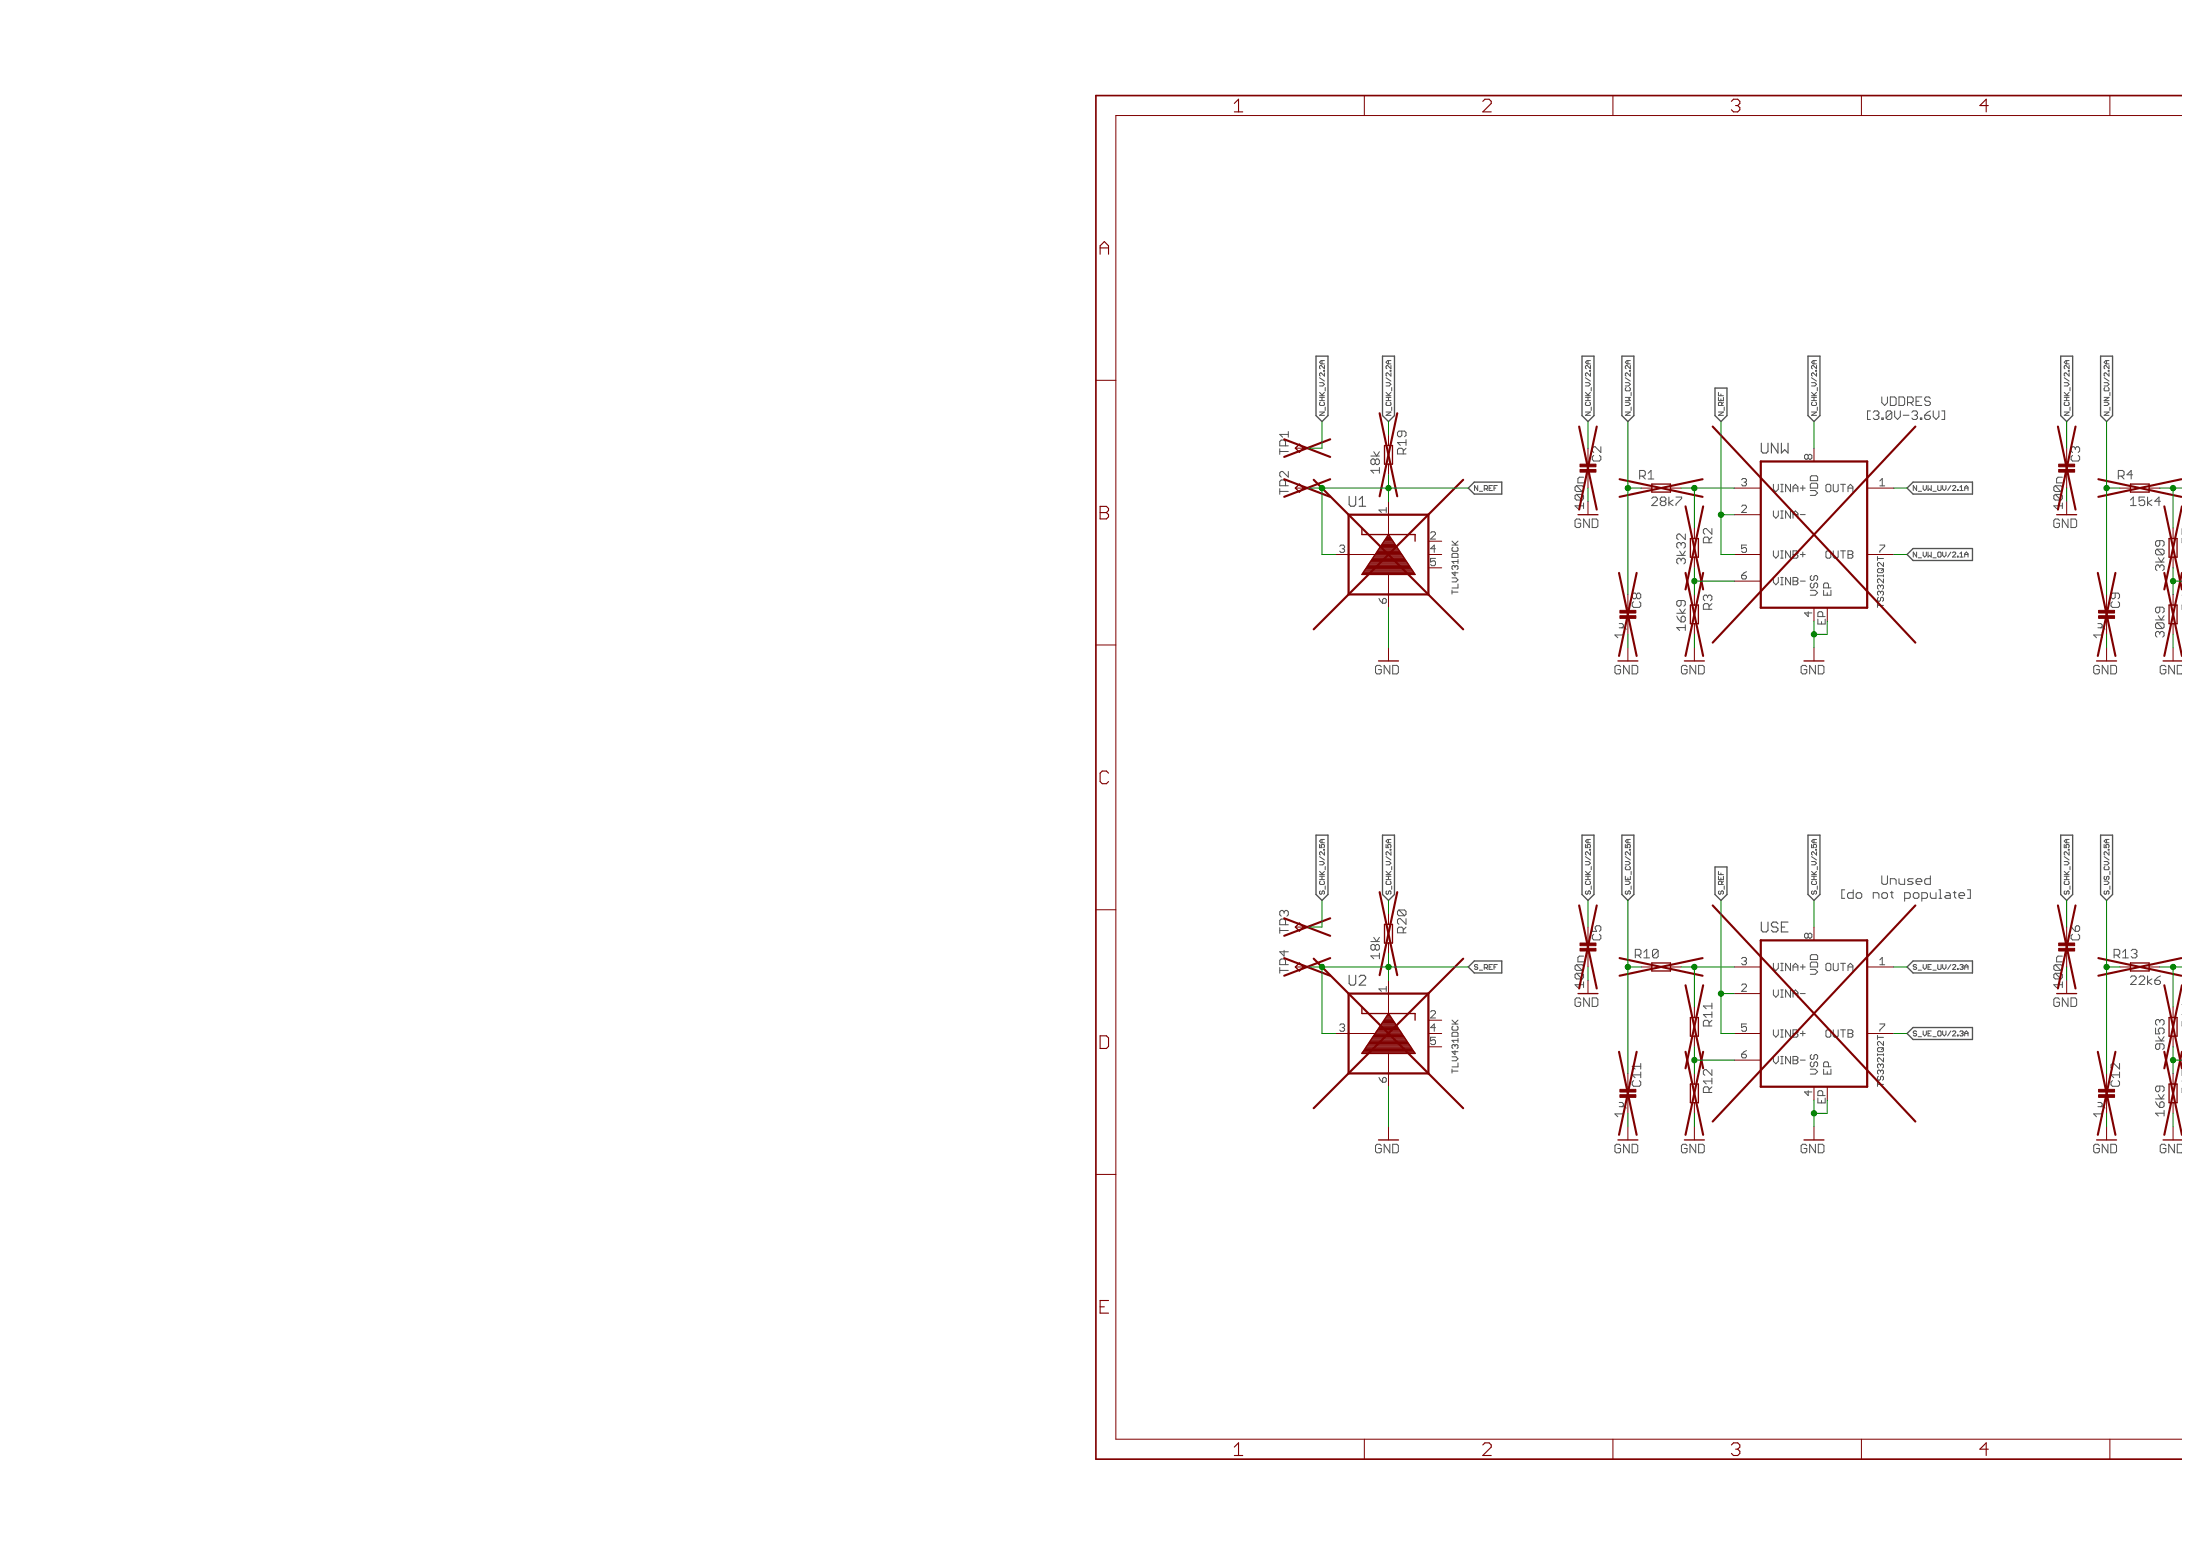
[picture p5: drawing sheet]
<svg xmlns="http://www.w3.org/2000/svg" width="420mm" height="297mm" viewBox="0 0 420 297" stroke-linecap="round" stroke-linejoin="round" font-family="sans-serif">
<g fill="none" stroke="#505050" stroke-width=".25">
<path d="M251.3 68h2.3v11.3l-1.1 1.2-1.2-1.2zM264 68h2.3v11.3l-1.1 1.2-1.2-1.2zM302.1 68h2.3v11.3l-1.1 1.2-1.2-1.2zM309.8 68h2.2v11.3l-1.1 1.2-1.1-1.2zM327.5 74.1h2.3v5.2l-1.1 1.2-1.2-1.2zM345.3 68h2.3v11.3l-1.2 1.2-1.1-1.2zM393.6 68h2.2v11.3l-1.1 1.2-1.1-1.2zM401.2 68h2.3v11.3l-1.2 1.2-1.1-1.2zM280.4 93.2l1.2-1.2h5.2v2.3h-5.2zM365.4 92h11.3v2.3h-11.3l-1.2-1.1zM364.2 105.9l1.2-1.2h11.3v2.3h-11.3zM251.3 159.4h2.3v11.4l-1.1 1.1-1.2-1.1z"/>
<path d="M264 159.4h2.3v11.4l-1.1 1.1-1.2-1.1zM302.1 159.4h2.3v11.4l-1.1 1.1-1.2-1.1zM309.8 159.4h2.2v11.4l-1.1 1.1-1.1-1.1zM345.3 159.4h2.3v11.4l-1.2 1.1-1.1-1.1zM393.6 159.4h2.2v11.4l-1.1 1.1-1.1-1.1zM401.2 159.4h2.3v11.4l-1.2 1.1-1.1-1.1zM327.5 165.5h2.3v5.3l-1.1 1.1-1.2-1.1zM281.6 183.5h5.2v2.2h-5.2l-1.2-1.1zM364.2 184.6l1.2-1.1h11.3v2.2h-11.3zM364.2 197.3l1.2-1.1h11.3v2.2h-11.3z"/>
</g>
<path d="M375.2 93.2h.7M375.5 92.7l.4 .3v.6M375.2 105.9h.7M375.5 105.4l.4 .3v.6M375.2 184.6h.7M375.2 197.3h.7M375.5 184.1l.4 .3v.7M375.5 196.8l.4 .3v.7" fill="none" stroke="#505050" stroke-width=".19"/>
<g fill="none" stroke="#800000" stroke-width=".19">
<path d="M260.6 18.2v3.9M308 18.2v3.9M355.5 18.2v3.9M402.9 18.2v3.9M416.7 22.1h-203.6v252.6h203.6M209.3 72.6h3.8M247.4 93.2h2.5M247.4 85.6h2.5M265.2 83v2M265.2 88.6v2M265.2 95.7v6.3M303.3 90.1v3.1"/>
<path d="M303.3 95.7v2.6M313.4 93.2h2.1M319 93.2h2.1M331.2 93.2h5.1M331.2 98.3h5.1M346.4 85.6v2.5M356.6 93.2h5.1M394.7 90.1v3.1M394.7 95.7v2.6M404.9 93.2h2M410.4 93.2h2.1M255 105.9h7.6"/>
<path d="M265.2 109.7v6.3M272.8 105.9h2.5M272.8 103.3h2.5M272.8 108.4h2.5M323.6 100.8v2M323.6 106.4v2M323.6 113.5v2M323.6 119.1v2M331.2 105.9h5.1M331.2 110.9h5.1M356.6 105.9h5.1M415 100.8v2"/>
<path d="M415 106.4v2M415 113.5v2M415 119.1v2M209.3 123.1h3.8M265.2 123.6v2.6M310.9 123.6v2.6M323.6 123.6v2.6M346.4 123.6v2.6M402.3 123.6v2.6M415 123.6v2.6M209.3 173.7h3.8M247.4 177h2.5"/>
<path d="M265.2 174.4v2.1M346.4 177v2.5M247.4 184.6h2.5M255 197.3h7.6M265.2 180v2.1M265.2 187.1v6.4M272.8 197.3h2.5M272.8 194.8h2.5M272.8 199.8h2.5M303.3 181.5v3.1M303.3 187.1v2.6M313.4 184.6h2.1"/>
<path d="M319 184.6h2.1M323.6 192.2v2M323.6 197.8v2M331.2 184.6h5.1M331.2 189.7h5.1M331.2 197.3h5.1M356.6 184.6h5.1M356.6 197.3h5.1M394.7 181.5v3.1M394.7 187.1v2.6M404.9 184.6h2M410.4 184.6h2.1"/>
<path d="M415 192.2v2M415 197.8v2M265.2 201.1v6.4M265.2 215.1v2.5M310.9 215.1v2.5M323.6 204.9v2M323.6 210.5v2M323.6 215.1v2.5M331.2 202.4h5.1M346.4 215.1v2.5M402.3 215.1v2.5M415 204.9v2"/>
<path d="M415 210.5v2M415 215.1v2.5M209.3 224.2h3.8M260.6 274.7v3.9M308 274.7v3.9M355.5 274.7v3.9M402.9 274.7v3.9"/>
</g>
<path d="M257.6 98.3h15.2v15.2h-15.2zM336.3 88.1h20.3v27.9h-20.3zM336.3 179.5h20.3v28h-20.3zM257.6 189.7h15.2v15.2h-15.2z" fill="none" stroke="#800000" stroke-width=".42"/>
<g fill="none" stroke="#800000" stroke-width=".4">
<path d="M263.5 78.9l3.3 15.8M266.8 78.9l-3.3 15.8M245.3 91.5l8.7 3.3M245.3 83.9l8.7 3.3M250.9 91.6l28.5 28.5M254 91.5l-8.7 3.3M254 83.9l-8.7 3.3M279.4 91.6l-28.5 28.5M301.6 81.4l3.3 15.9M304.9 81.4l-3.3 15.9M309.3 91.5l15.9 3.3M321.9 96.7l3.4 15.8"/>
<path d="M325.2 91.5l-15.9 3.3M325.3 96.7l-3.4 15.8M327.1 81.4l38.7 41.3M365.8 81.4l-38.7 41.3M393 81.4l3.4 15.9M396.4 81.4l-3.4 15.9M400.7 91.5l15.9 3.3M413.3 96.7l3.4 15.8M416.6 91.5l-15.9 3.3M416.7 96.7l-3.4 15.8M309.2 109.4l3.4 15.8M312.6 109.4l-3.4 15.8"/>
<path d="M321.9 109.4l3.4 15.8M325.3 109.4l-3.4 15.8M400.6 109.4l3.4 15.8M404 109.4l-3.4 15.8M413.3 109.4l3.4 15.8M416.7 109.4l-3.4 15.8M245.3 175.3l8.7 3.3M254 175.3l-8.7 3.3M263.5 170.3l3.3 15.9M266.8 170.3l-3.3 15.9M301.6 172.8l3.3 15.9M304.9 172.8l-3.3 15.9"/>
<path d="M327.1 172.8l38.7 41.3M365.8 172.8l-38.7 41.3M393 172.8l3.4 15.9M396.4 172.8l-3.4 15.9M245.3 182.9l8.7 3.4M250.9 183l28.5 28.6M254 182.9l-8.7 3.4M279.4 183l-28.5 28.6M309.3 182.9l15.9 3.4M321.9 188.1l3.4 15.8M325.2 182.9l-15.9 3.4M325.3 188.1l-3.4 15.8"/>
<path d="M400.7 182.9l15.9 3.4M413.3 188.1l3.4 15.8M416.6 182.9l-15.9 3.4M416.7 188.1l-3.4 15.8M309.2 200.8l3.4 15.8M312.6 200.8l-3.4 15.8M321.9 200.8l3.4 15.8M325.3 200.8l-3.4 15.8M400.6 200.8l3.4 15.8M404 200.8l-3.4 15.8M413.3 200.8l3.4 15.8M416.7 200.8l-3.4 15.8"/>
</g>
<g fill="none" stroke="#800000" stroke-width=".25">
<path d="M248.2 92.4l.7 .8-.7 .7-.8-.7zM248.2 84.8l.7 .8-.7 .7-.8-.7zM264.4 85h1.5v3.6h-1.5zM315.5 93.9v-1.5h3.5v1.5M406.9 93.9v-1.5h3.5v1.5M260.1 100.8v1.2h10.2v1.3M260.2 109.5h9.9M260.4 109.2h9.6M260.5 109h9.3M260.7 108.8h9M260.8 108.6h8.7M261 108.4h8.4"/>
<path d="M261.1 108.1h8.1M261.3 107.9h7.8M261.4 107.7h7.5M261.6 107.5h7.2M261.7 107.2h6.9M261.9 107h6.6M262 106.8h6.3M262.2 106.6h6M262.3 106.3h5.7M262.5 106.1h5.4M262.6 105.9h5.1M262.8 105.7h4.8"/>
<path d="M262.9 105.5h4.5M263.1 105.2h4.2M263.2 105h3.9M263.4 104.8h3.6M263.5 104.6h3.3M263.7 104.4h3M263.8 104.1h2.8M263.9 103.9h2.5M264.1 103.7h2.2M264.2 103.5h1.9M264.4 103.2h1.6M264.5 103h1.3"/>
<path d="M264.7 102.8h1M264.8 102.6h.7M265 102.3h.4M265.1 102.1h.1M265.2 102l5.1 7.7h-10.2zM322.8 102.8h1.6v3.6h-1.6zM322.8 115.5h1.6v3.6h-1.6zM414.3 102.8h1.5v3.6h-1.5zM414.3 115.5h1.5v3.6h-1.5zM248.2 176.2l.7 .8-.7 .7-.8-.7zM264.4 176.5h1.5v3.5h-1.5zM248.2 183.8l.7 .8-.7 .8-.8-.8z"/>
<path d="M260.1 192.2v1.3h10.2v1.3M260.9 199.9h8.6M261 199.7h8.3M261.2 199.5h8M261.3 199.2h7.7M261.5 199h7.4M261.6 198.8h7.1M261.8 198.6h6.8M261.9 198.3h6.5M262.1 198.1h6.2M262.2 197.9h5.9M262.4 197.7h5.6"/>
<path d="M262.5 197.4h5.3M262.7 197.2h5M262.8 197h4.7M263 196.8h4.4M263.1 196.6h4.1M263.3 196.3h3.8M263.4 196.1h3.5M263.6 195.9h3.2M263.7 195.7h2.9M263.9 195.5h2.6M264 195.2h2.3M264.2 195h2"/>
<path d="M264.3 194.8h1.7M264.5 194.6h1.4M264.6 194.3h1.1M264.8 194.1h.8M264.9 193.9h.6M265 193.7h.3M265.2 193.5l5.1 7.6h-10.2zM315.5 183.8h3.5v1.6h-3.5zM322.8 194.2h1.6v3.6h-1.6zM406.9 185.4v-1.6h3.5v1.6M414.3 194.2h1.5v3.6h-1.5zM260.2 201h10"/>
<path d="M260.3 200.8h9.7M260.5 200.6h9.4M260.6 200.3h9.1M260.8 200.1h8.8M322.8 206.9h1.6v3.6h-1.6zM414.3 206.9h1.5v3.6h-1.5z"/>
</g>
<g fill="#800000" stroke="#800000" stroke-width=".19">
<path d="M393.2 89.6h3v.5h-3z"/>
<path d="M393.2 88.6h3v.5h-3z"/>
<path d="M301.8 89.6h3v.5h-3z"/>
<path d="M301.8 88.6h3v.5h-3z"/>
<path d="M301.8 181h3v.5h-3z"/>
<path d="M301.8 180h3v.5h-3z"/>
<path d="M393.2 181h3v.5h-3z"/>
<path d="M393.2 180h3v.5h-3z"/>
<path d="M309.4 117.5h3v.5h-3z"/>
<path d="M309.4 116.5h3v.5h-3z"/>
<path d="M309.4 209h3v.5h-3z"/>
<path d="M309.4 208h3v.5h-3z"/>
<path d="M400.8 209h3v.5h-3z"/>
<path d="M400.8 208h3v.5h-3z"/>
<path d="M400.8 117.5h3v.5h-3z"/>
<path d="M400.8 116.5h3v.5h-3z"/>
</g>
<path d="M416.7 18.2h-207.4v260.4h207.4" fill="none" stroke="#800000" stroke-width=".32"/>
<g fill="none" stroke="#008000" stroke-width=".19">
<path d="M249.9 93.2h30.5M252.5 80.5v5.1h-2.6M252.5 93.2v12.7h2.5M265.2 80.5v2.5M265.2 90.6v5.1M303.3 80.5v5.1M303.3 93.2v2.5M310.9 80.5v33M310.9 93.2h2.5M321.1 93.2h10.1M323.6 93.2v7.6M328.7 80.5v25.4h2.5"/>
<path d="M328.7 98.3h2.5M346.4 80.5v5.1M361.7 93.2h2.5M394.7 80.5v5.1M394.7 93.2v2.5M402.3 80.5v33M402.3 93.2h2.6M412.5 93.2h4.2M415 93.2v7.6M265.2 116v7.6M323.6 108.4v5.1M323.6 110.9h7.6"/>
<path d="M346.4 118.6v5M349 118.6v2.5h-2.6M361.7 105.9h2.5M415 108.4v5.1M415 110.9h1.7M310.9 121.1v2.5M323.6 121.1v2.5M402.3 121.1v2.5M415 121.1v2.5M252.5 171.9v5.1h-2.6M265.2 171.9v2.5M303.3 171.9v5.1"/>
<path d="M310.9 171.9v33M328.7 171.9v25.4h2.5M346.4 171.9v5.1M394.7 171.9v5.1M402.3 171.9v33M249.9 184.6h30.5M252.5 184.6v12.7h2.5M265.2 182.1v5M303.3 184.6v2.5M310.9 184.6h2.5M321.1 184.6h10.1M323.6 184.6v7.6"/>
<path d="M323.6 199.8v5.1M328.7 189.7h2.5M361.7 184.6h2.5M361.7 197.3h2.5M394.7 184.6v2.5M402.3 184.6h2.6M412.5 184.6h4.2M415 184.6v7.6M415 199.8v5.1M265.2 207.5v7.6M310.9 212.5v2.6M323.6 212.5v2.6"/>
<path d="M323.6 202.4h7.6M346.4 210v5.1M349 210v2.5h-2.6M402.3 212.5v2.6M415 212.5v2.6M415 202.4h1.7"/>
</g>
<g fill="#008000" stroke="#008000" stroke-width=".19">
<circle cx="346.4" cy="121.1" r=".51"/>
<circle cx="346.4" cy="212.5" r=".51"/>
<circle cx="415" cy="110.9" r=".51"/>
<circle cx="415" cy="93.2" r=".51"/>
<circle cx="402.3" cy="93.2" r=".51"/>
<circle cx="310.9" cy="93.2" r=".51"/>
<circle cx="323.6" cy="93.2" r=".51"/>
<circle cx="323.6" cy="110.9" r=".51"/>
<circle cx="323.6" cy="202.4" r=".51"/>
<circle cx="323.6" cy="184.6" r=".51"/>
<circle cx="415" cy="202.4" r=".51"/>
<circle cx="415" cy="184.6" r=".51"/>
<circle cx="402.3" cy="184.6" r=".51"/>
<circle cx="310.9" cy="184.6" r=".51"/>
<circle cx="265.2" cy="93.2" r=".51"/>
<circle cx="252.5" cy="93.2" r=".51"/>
<circle cx="328.7" cy="98.3" r=".51"/>
<circle cx="265.2" cy="184.6" r=".51"/>
<circle cx="252.5" cy="184.6" r=".51"/>
<circle cx="328.7" cy="189.7" r=".51"/>
</g>
<g font-size="3.7" fill="#800000">
<text x="235.6" y="21.4">1</text>
<text x="283" y="21.4">2</text>
<text x="330.5" y="21.4">3</text>
<text x="378" y="21.4">4</text>
<text x="209.9" y="48.6">A</text>
<text x="209.9" y="99.2">B</text>
<text x="209.9" y="149.7">C</text>
<text x="209.9" y="200.2">D</text>
<text x="209.9" y="250.8">E</text>
<text x="235.6" y="277.9">1</text>
<text x="283" y="277.9">2</text>
<text x="330.5" y="277.9">3</text>
<text x="378" y="277.9">4</text>
</g>
<g font-size="2.9" fill="#505050">
<text x="336.1" y="86.6">UNW</text>
<text x="257.4" y="96.7">U1</text>
<text x="336.1" y="178">USE</text>
<text x="257.4" y="188.2">U2</text>
</g>
<g font-size="2.5" fill="#505050">
<text x="359.5" y="77.5">VDDRES</text>
<text x="355.8" y="80.2">[3.0V-3.6V]</text>
<text x="246" y="86.8" transform="rotate(-90 246 86.8)">TP1</text>
<text x="268.4" y="86.5" transform="rotate(-90 268.4 86.5)">R19</text>
<text x="246" y="94.4" transform="rotate(-90 246 94.4)">TP2</text>
<text x="263.4" y="90.4" transform="rotate(-90 263.4 90.4)">18k</text>
<text x="313" y="91.5">R1</text>
<text x="404.5" y="91.5">R4</text>
<text x="302.3" y="96.6" transform="rotate(-90 302.3 96.6)">100n</text>
<text x="393.8" y="96.6" transform="rotate(-90 393.8 96.6)">100n</text>
<text x="321.8" y="107.6" transform="rotate(-90 321.8 107.6)">3k32</text>
<text x="326.8" y="103.6" transform="rotate(-90 326.8 103.6)">R2</text>
<text x="413.2" y="108.9" transform="rotate(-90 413.2 108.9)">3k09</text>
<text x="326.8" y="116.3" transform="rotate(-90 326.8 116.3)">R3</text>
<text x="321.8" y="120.3" transform="rotate(-90 321.8 120.3)">16k9</text>
<text x="413.2" y="121.6" transform="rotate(-90 413.2 121.6)">30k9</text>
<text x="351.3" y="171.6">[do not populate]</text>
<text x="359.5" y="168.9">Unused</text>
<text x="246" y="178.2" transform="rotate(-90 246 178.2)">TP3</text>
<text x="268.4" y="177.9" transform="rotate(-90 268.4 177.9)">R20</text>
<text x="246" y="185.9" transform="rotate(-90 246 185.9)">TP4</text>
<text x="263.4" y="183" transform="rotate(-90 263.4 183)">18k</text>
<text x="312.3" y="182.9">R10</text>
<text x="403.7" y="182.9">R13</text>
<text x="302.3" y="188.1" transform="rotate(-90 302.3 188.1)">100n</text>
<text x="393.8" y="188.1" transform="rotate(-90 393.8 188.1)">100n</text>
<text x="326.8" y="195.7" transform="rotate(-90 326.8 195.7)">R11</text>
<text x="413.2" y="200.3" transform="rotate(-90 413.2 200.3)">9k53</text>
<text x="326.8" y="208.4" transform="rotate(-90 326.8 208.4)">R12</text>
<text x="413.2" y="213" transform="rotate(-90 413.2 213)">16k9</text>
</g>
<g font-size="2.5" fill="#800000">
<text x="305.6" y="88.1" transform="rotate(-90 305.6 88.1)">C2</text>
<text x="397.1" y="88.1" transform="rotate(-90 397.1 88.1)">C3</text>
<text x="300.6" y="100.8">GND</text>
<text x="315.3" y="96.6">28k7</text>
<text x="392" y="100.8">GND</text>
<text x="406.8" y="96.6">15k4</text>
<text x="313.3" y="116" transform="rotate(-90 313.3 116)">C8</text>
<text x="404.7" y="116" transform="rotate(-90 404.7 116)">C9</text>
<text x="310" y="121.6" transform="rotate(-90 310 121.6)">1µ</text>
<text x="401.4" y="121.6" transform="rotate(-90 401.4 121.6)">1µ</text>
<text x="262.5" y="128.7">GND</text>
<text x="308.2" y="128.7">GND</text>
<text x="320.9" y="128.7">GND</text>
<text x="343.7" y="128.7">GND</text>
<text x="399.6" y="128.7">GND</text>
<text x="412.3" y="128.7">GND</text>
<text x="305.6" y="179.5" transform="rotate(-90 305.6 179.5)">C5</text>
<text x="397.1" y="179.5" transform="rotate(-90 397.1 179.5)">C6</text>
<text x="406.8" y="188">22k6</text>
<text x="300.6" y="192.2">GND</text>
<text x="392" y="192.2">GND</text>
<text x="313.3" y="207.4" transform="rotate(-90 313.3 207.4)">C11</text>
<text x="404.7" y="207.4" transform="rotate(-90 404.7 207.4)">C12</text>
<text x="310" y="213" transform="rotate(-90 310 213)">1µ</text>
<text x="401.4" y="213" transform="rotate(-90 401.4 213)">1µ</text>
<text x="262.5" y="220.1">GND</text>
<text x="308.2" y="220.1">GND</text>
<text x="320.9" y="220.1">GND</text>
<text x="343.7" y="220.1">GND</text>
<text x="399.6" y="220.1">GND</text>
<text x="412.3" y="220.1">GND</text>
</g>
<g font-size="2.1" fill="#505050">
<text x="345.9" y="87.7" transform="rotate(-90 345.9 87.7)">8</text>
<text x="332.5" y="92.8">3</text>
<text x="338.5" y="93.9">VINA+</text>
<text x="347" y="94.3" transform="rotate(-90 347 94.3)">VDD</text>
<text x="348.9" y="93.9">OUTA</text>
<text x="358.8" y="92.8">1</text>
<text x="264.6" y="97.9" transform="rotate(-90 264.6 97.9)">1</text>
<text x="332.5" y="97.9">2</text>
<text x="338.5" y="99">VINA-</text>
<text x="255.7" y="105.5">3</text>
<text x="273" y="105.5">4</text>
<text x="273" y="103">2</text>
<text x="332.5" y="105.5">5</text>
<text x="338.5" y="106.6">VINB+</text>
<text x="348.9" y="106.6">OUTB</text>
<text x="358.8" y="105.5">7</text>
<text x="273" y="108">5</text>
<text x="332.5" y="110.6">6</text>
<text x="338.5" y="111.7">VINB-</text>
<text x="347" y="113.7" transform="rotate(-90 347 113.7)">VSS</text>
<text x="349.6" y="113.7" transform="rotate(-90 349.6 113.7)">EP</text>
<text x="264.6" y="115.1" transform="rotate(-90 264.6 115.1)">6</text>
<text x="345.9" y="117.7" transform="rotate(-90 345.9 117.7)">4</text>
<text x="345.9" y="179.2" transform="rotate(-90 345.9 179.2)">8</text>
<text x="332.5" y="184.2">3</text>
<text x="338.5" y="185.4">VINA+</text>
<text x="347" y="185.7" transform="rotate(-90 347 185.7)">VDD</text>
<text x="348.9" y="185.4">OUTA</text>
<text x="358.8" y="184.2">1</text>
<text x="264.6" y="189.3" transform="rotate(-90 264.6 189.3)">1</text>
<text x="332.5" y="189.3">2</text>
<text x="338.5" y="190.4">VINA-</text>
<text x="255.7" y="196.9">3</text>
<text x="273" y="196.9">4</text>
<text x="273" y="194.4">2</text>
<text x="332.5" y="196.9">5</text>
<text x="358.8" y="196.9">7</text>
<text x="273" y="199.5">5</text>
<text x="332.5" y="202">6</text>
<text x="338.5" y="198">VINB+</text>
<text x="338.5" y="203.1">VINB-</text>
<text x="348.9" y="198">OUTB</text>
<text x="264.6" y="206.6" transform="rotate(-90 264.6 206.6)">6</text>
<text x="345.9" y="209.1" transform="rotate(-90 345.9 209.1)">4</text>
<text x="347" y="205.1" transform="rotate(-90 347 205.1)">VSS</text>
<text x="349.6" y="205.1" transform="rotate(-90 349.6 205.1)">EP</text>
</g>
<g font-size="2.1" fill="#800000">
<text x="348.5" y="119" transform="rotate(-90 348.5 119)">EP</text>
<text x="348.5" y="210.4" transform="rotate(-90 348.5 210.4)">EP</text>
</g>
<g font-size="1.8" fill="#505050">
<text x="278.3" y="113.5" transform="rotate(-90 278.3 113.5)">TLV431DCK</text>
<text x="359.6" y="116" transform="rotate(-90 359.6 116)">TS332IQ2T</text>
<text x="278.3" y="204.9" transform="rotate(-90 278.3 204.9)">TLV431DCK</text>
<text x="359.6" y="207.4" transform="rotate(-90 359.6 207.4)">TS332IQ2T</text>
</g>
<g font-size="1.4" fill="#505050">
<text x="252.8" y="79.3" transform="rotate(-90 252.8 79.3)">N_CHK_V/2.2A</text>
<text x="265.5" y="79.3" transform="rotate(-90 265.5 79.3)">N_CHK_V/2.2A</text>
<text x="303.6" y="79.3" transform="rotate(-90 303.6 79.3)">N_CHK_V/2.2A</text>
<text x="311.2" y="79.3" transform="rotate(-90 311.2 79.3)">N_VW_CV/2.2A</text>
<text x="329" y="79.3" transform="rotate(-90 329 79.3)">N_REF</text>
<text x="346.8" y="79.3" transform="rotate(-90 346.8 79.3)">N_CHK_V/2.2A</text>
<text x="395" y="79.3" transform="rotate(-90 395 79.3)">N_CHK_V/2.2A</text>
<text x="402.7" y="79.3" transform="rotate(-90 402.7 79.3)">N_VN_CV/2.2A</text>
<text x="281.4" y="93.7">N_REF</text>
<text x="365.2" y="93.7">N_VW_UV/2.1A</text>
<text x="365.2" y="106.4">N_VW_OV/2.1A</text>
<text x="252.8" y="170.7" transform="rotate(-90 252.8 170.7)">S_CHK_V/2.5A</text>
<text x="265.5" y="170.7" transform="rotate(-90 265.5 170.7)">S_CHK_V/2.5A</text>
<text x="303.6" y="170.7" transform="rotate(-90 303.6 170.7)">S_CHK_V/2.5A</text>
<text x="311.2" y="170.7" transform="rotate(-90 311.2 170.7)">S_VE_CV/2.5A</text>
<text x="329" y="170.7" transform="rotate(-90 329 170.7)">S_REF</text>
<text x="346.8" y="170.7" transform="rotate(-90 346.8 170.7)">S_CHK_V/2.5A</text>
<text x="395" y="170.7" transform="rotate(-90 395 170.7)">S_CHK_V/2.5A</text>
<text x="402.7" y="170.7" transform="rotate(-90 402.7 170.7)">S_VS_CV/2.5A</text>
<text x="281.4" y="185.1">S_REF</text>
<text x="365.2" y="185.1">S_VE_UV/2.3A</text>
<text x="365.2" y="197.8">S_VE_OV/2.3A</text>
</g>
</svg>
